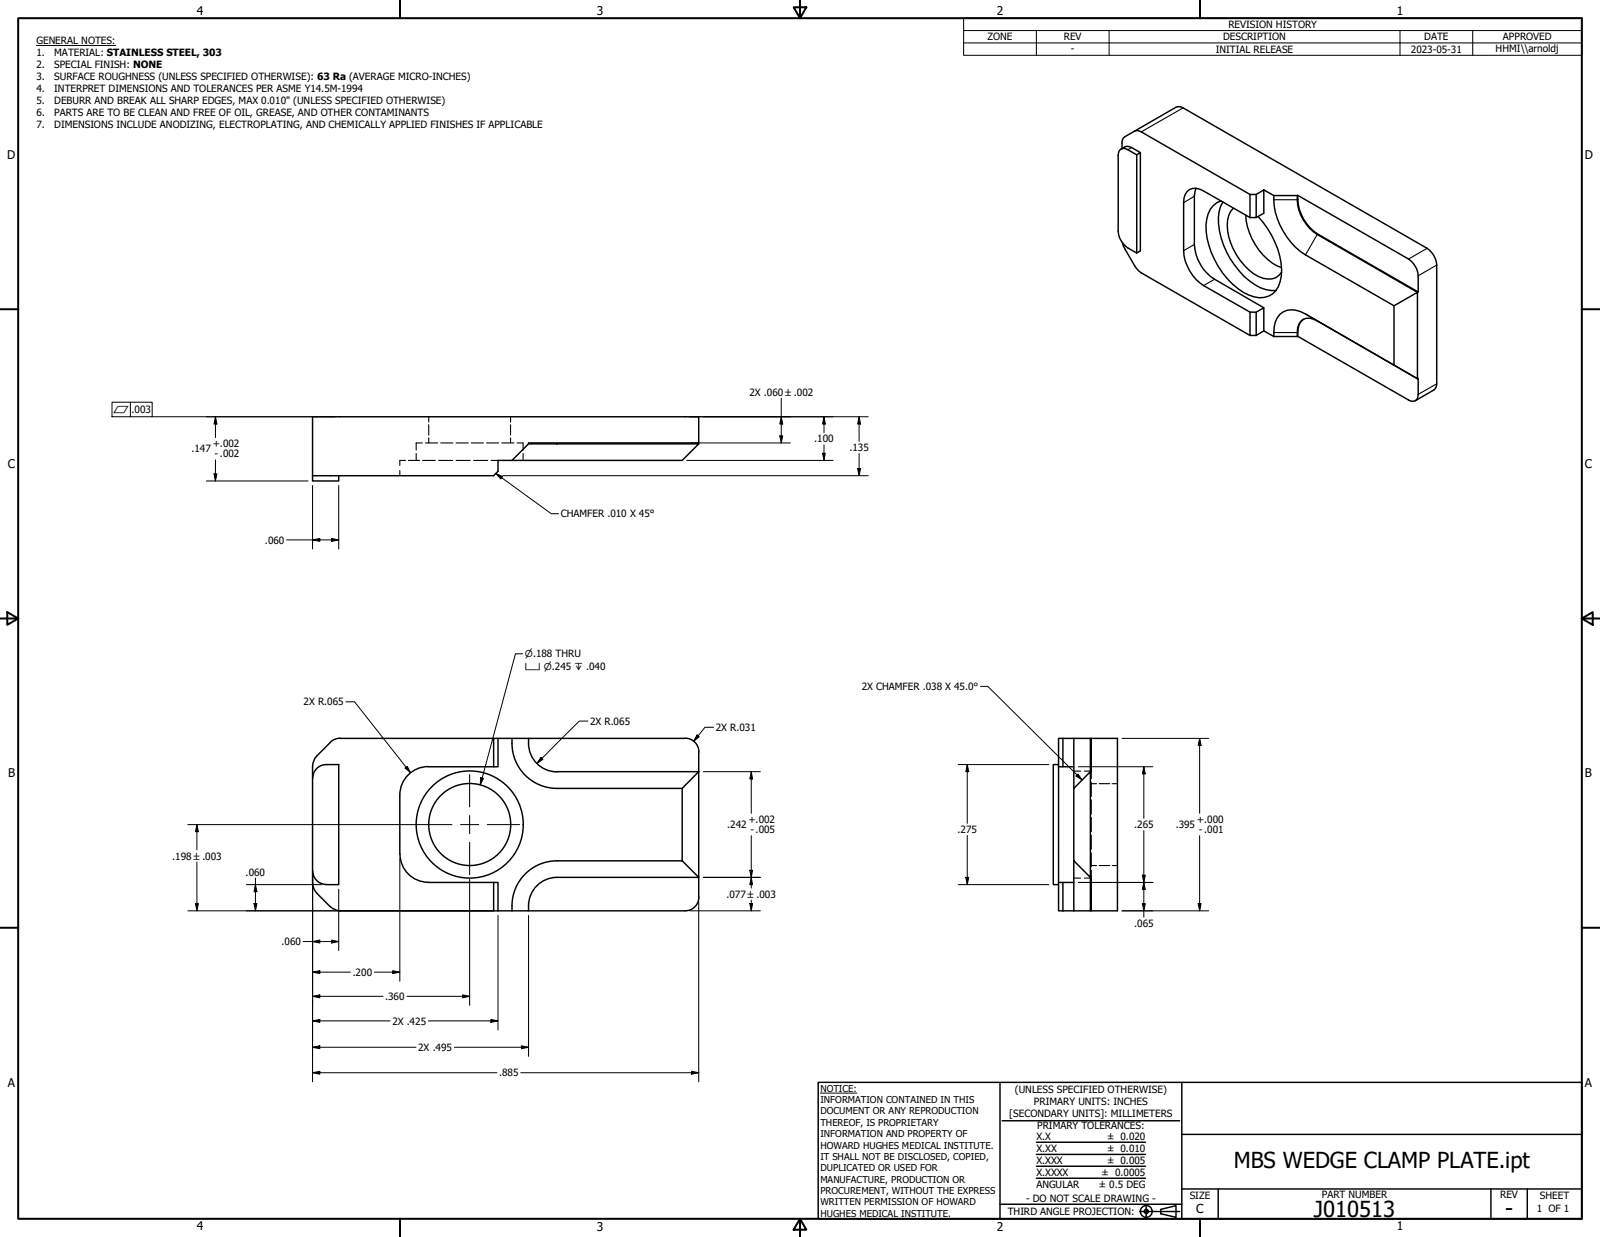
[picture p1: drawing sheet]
<svg xmlns="http://www.w3.org/2000/svg" width="559mm" height="432mm" viewBox="0 0 559 432" stroke-linecap="round" stroke-linejoin="round" font-family="sans-serif">
<!-- layer: Hidden (ANSI) -->
<g fill="none" stroke="#000" stroke-width=".38">
<path d="M145.4 158.3v2.4M147.5 154.6h-2.1v2.5M148.6 154.6h4.2M149.7 145.5v1.8M149.7 148.3v3.6M149.7 152.8v1.8M153.9 154.6h4.3M159.3 154.6h4.2M164.6 154.6h4.2M169.9 154.6h4.3M175.3 154.6h4.2M178.3 145.5v1.8"/>
<path d="M178.3 148.3v3.6M178.3 152.8v1.8M180.6 154.6h2.1v2.5M182.7 158.3v2.4M139.6 164.3v1.8M141.6 160.7h-2v1.8M142.6 160.7h4M147.6 160.7h4.4M153.2 160.7h4.9M159.3 160.7h4.9M165.4 160.7h4.9M171.5 160.7h2.4"/>
<path d="M375 269.2h2.4M378.7 269.2h2.4M381.1 269.4v2.4M381.1 273v5M381.1 279.2v5M381.1 273.6h1.9M383.9 273.6h3.6M388.4 273.6h1.9M381.1 285.4v4.9M381.1 291.5v4.9M381.1 297.7v4.9M375 306.5h2.4"/>
<path d="M378.7 306.5h2.4M381.1 303.8v2.5M381.1 302.1h1.9M383.9 302.1h3.6M388.4 302.1h1.9"/>
</g>
<!-- layer: Visible (ANSI) -->
<g fill="none" stroke="#000" stroke-width=".51">
<path d="M391.5 52a2.87 2.87 0 0 1 3.7-.5l3.1 1.8v34.3l-1.3 .7M391.9 51.9v-2.9l.9-1.2 18-10.4 1.5-.1 86.1 49.4a7.8 7.8 0 0 1 3.4 5.8l-.2 42.4-.8 1.2-6.5 3.8M396.2 45.8l1.6-.1 .8 .3 38 21.9M398.3 53.3l-1.3 .7-3.1-1.7a2.05 2.05 0 0 0-2.4-.3 2.05 2.05 0 0 0-1 2.2v26.5a7.8 7.8 0 0 0 3.4 5.9l3.1 1.7v-34.3M417.7 65.7l-.6 2.8v16.8a15.6 15.6 0 0 0 7.1 12.2l17.2 9.9v8.1M426.4 70.1a8.4 8.4 0 0 0-5.2 8.4 28.4 28.4 0 0 0 14.9 24.5 7.5 7.5 0 0 0 10.4-3 17.7 17.7 0 0 0-.2-13 32.7 32.7 0 0 0-6.9-11.4M427.1 70.5a15.5 15.5 0 0 0-.6 12.5 30 30 0 0 0 11.8 16.4 11.8 11.8 0 0 0 7.3 2M430.8 72.6a10.1 10.1 0 0 0-1.7 10.1 22.2 22.2 0 0 0 10.4 13.8 5.9 5.9 0 0 0 8.1-1.4M435.1 75.1a22.1 22.1 0 0 0 10.9 17.7l1.5 .6M436.6 75.9l-16.2-9.2a4.3 4.3 0 0 0-5-.5 4.3 4.3 0 0 0-2 4.5v16.8a15.5 15.5 0 0 0 7 12.2l16.2 9.3M438.7 67.9h-2.1v8M438.7 67.9v8h-2.1"/>
<path d="M441.4 66.3l3.5 2M441.4 66.3v8.1l-2.7 1.5M441.4 66.3l-2.7 1.6M444.9 68.3a24.3 24.3 0 0 0 11 20.7l31 17.7M444.9 68.3h8.2M453.1 68.3l.2-.1a15.5 15.5 0 0 0 6.9 13.5l35.1 20.2-.3 .1-34.9-20.1a15.3 15.3 0 0 1-7-13.6zM453.3 68.2l38.6 22.2a7.8 7.8 0 0 1 3.4 5.9v5.6M392 84.7l.8 2.1 3.4 5.9 .7 1 1.7 1.5 38 21.9M436.6 109v8.1h2.1M436.6 109h2.1v8.1M441.4 115.5l3.5 2M441.4 115.5l-2.7 1.6"/>
<path d="M441.4 107.4l-2.7 1.6M453.3 117.4l38.6 22.2a2.05 2.05 0 0 0 2.4 .3 2.05 2.05 0 0 0 1-2.2v-5.6l-.3 .1-39.1-22.6a6.9 6.9 0 0 0-9.8 1.3 11.9 11.9 0 0 0-1.2 6.6M455.2 111.4a5.1 5.1 0 0 0-1.9 4.6v1.4l-.2 .1M460.1 112a4.1 4.1 0 0 0-6.9 2.6l-.1 2.9h-8.2M486.9 106.7l8.1-4.7v30.2l-8.1-4.8zM184.6 154.9v-.3h59.4v-9.1h-134.8v20.6M244 154.6v.3M109.2 166.1v1.8h9.1v-1.8M178.8 160.7l5.8-5.8h59.4l-5.7 5.8zM178.8 160.7h-4.9v3.8l-1.5 1.6h-63.2M115.4 259.1l-4.8 4.9M118.7 257.7h53.7"/>
<path d="M118.8 257.7l-1.9 .3-1.5 1.1M173.9 257.7h-1.5v10M173.9 257.7v10h-1.5M173.9 257.7h4.9M178.8 257.7a15.9 15.9 0 0 0 15.7 17.5h43.8M178.8 257.7h5.8a10.1 10.1 0 0 0 9.9 11.7M184.6 257.7h54.7M239.3 257.7a4.8 4.8 0 0 1 4.8 4.8M371.2 257.7h-1.5v10M371.2 257.7v10h-1.5M371.2 257.7h3.8M375 257.7v17.5"/>
<path d="M375 257.7h5.8v11.7h.3v-11.7h9.2v60.2h-9.2v-11.6h-.3v11.6h-5.8M380.8 257.7h.3M109.2 267.3v41.1M109.2 271.6a4.7 4.7 0 0 1 4.8-4.7h4.3v41.9h-4.4M110.6 264l-1 1.5-.4 1.8M172.4 267.7l-22.8-.1a9.9 9.9 0 0 0-10 9.9v20.6M244 269.4v36.9l-5.7-5.8v-25.3zM244 262.5v6.9h-49.5M369.7 267.7v40.3M369.7 266.9h-1.8v41.9h1.8M371.2 267.7h3.8M380.8 269.4v36.9l-5.8-5.8v-25.3z"/>
<path d="M139.7 298.1a9.9 9.9 0 0 0 9.9 9.9M109.2 308.3l.4 1.8 1 1.6M109.2 304a4.7 4.7 0 0 0 4.7 4.7M110.6 311.7l4.8 4.8M115.4 316.5l1.6 1 1.8 .4h53.6M149.5 308h22.9M172.4 308v9.9h1.5M172.4 308h1.5v9.9M173.9 317.9h4.9M184.6 317.9h54.7M238.3 300.5h-43.8a15.9 15.9 0 0 0-15.7 17.4M244 313.2v-6.9h-49.5a10.1 10.1 0 0 0-9.9 11.6h-5.8"/>
<path d="M244.1 313.2a4.8 4.8 0 0 1-4.8 4.7M369.7 308v9.9h1.5M369.7 308h1.5v9.9M371.2 317.9h3.8M371.2 308h3.8M375 300.5v17.4M380.8 317.9h.3"/>
<circle cx="164.1" cy="287.8" r="18.7"/>
<circle cx="164.1" cy="287.8" r="14.3"/>
</g>
<!-- layer: Visible Narrow (ANSI) -->
<path d="M413.2 37.7l-14.6 8.3M395.2 51.5l-1.3 .8M417.1 68.5l-3.7 2.2M453.3 69.6l-8.4 .1M417.1 85.3l-3.7 2.2M424.2 97.5l-3.8 2.2M460.2 81.7l-4.3 7.3M498.4 86.7l-6.5 3.7M501.8 92.5l-6.5 3.8M453.3 116l-8.4 .1M455.9 109.6l4.2 2.4M501.8 134l-6.5 3.7" fill="none" stroke="#000" stroke-width=".38"/>
<!-- layer: Border (ANSI) -->
<g fill="none" stroke="#000" stroke-width=".7">
<path d="M6.3 6.3h546.1v419.1h-546.1zM139.7 0v6.3M277.2 2.5h4.4l-2.2 3.8zM279.4 0v6.3M419.1 0v6.3M0 107.9h6.3M552.4 107.9h6.4M0 215.9h6.3M2.5 213.7l3.8 2.2-3.8 2.2zM552.4 215.9l3.9-2.2v4.4zM552.4 215.9h6.4M0 323.8h6.3"/>
<path d="M552.4 323.8h6.4M139.7 425.4v6.4M279.4 425.4l2.2 3.9h-4.4zM279.4 425.4v6.4M419.1 425.4v6.4"/>
</g>
<!-- layer: Title (ANSI) -->
<g fill="none" stroke="#000" stroke-width=".51">
<path d="M285.8 377.8h266.6v47.6h-266.6zM349.2 377.8v47.6M412.7 377.8v47.6M350 391.2h62M361.9 398.7h38.1M412.7 396h139.7M361.9 411.3h38.1M361.9 407.1h38.1M361.9 403h38.1M412.7 415h139.7M425.4 415v10.4M520.7 415v10.4"/>
<path d="M533.4 415v10.4M349.2 420.4h63.5M398 422.9h14M400.3 420.6v4.6M405.4 422.1l5.3-1.2v4l-5.3-1.2z"/>
<circle cx="400.3" cy="422.9" r="2.06"/>
<circle cx="400.3" cy="422.9" r=".73"/>
</g>
<path d="M286.5 381.6h12.8" fill="none" stroke="#000" stroke-width=".35"/>
<!-- layer: Symbol (ANSI) -->
<g fill="none" stroke="#000" stroke-width=".35">
<path d="M12.7 15.9h27.7M336.5 10.7v-4.4h215.9v4.4M336.5 15h215.9M361.9 10.7v8.6M387.3 10.7v8.6M488.9 10.7v8.6M514.3 10.7v8.6M552.4 10.7h-215.9v4.3M552.4 10.7v8.6h-215.9v-4.3M39.1 140.4h14v5.1h-14zM45.5 140.4v5.1M53.1 145.5h64.1"/>
<path d="M173.2 165.3l2.3 1.1-.6 .8zM173.2 165.3l19.3 14h2.6M182.5 228.2h-2.5l-12.3 45.8M342.5 239.6h2.5l33 32.7M167.9 271.5l.9 .2-1.1 2.3zM376.5 270.2l1.5 2.1-2.2-1.4z"/>
</g>
<!-- layer: Center Mark (ANSI) -->
<path d="M164 270.4v11.3M146.6 287.8h11.3M160.8 287.8h6.4M164 284.7v6.3M164 294v11.3M170.2 287.8h11.3" fill="none" stroke="#000" stroke-width=".35"/>
<!-- layer: Symbol (ANSI) -->
<g fill="#000">
<path d="M173.2 165.3l2.3 1.1-.6 .8z" fill-rule="evenodd"/>
<path d="M167.9 271.5l.9 .2-1.1 2.3z" fill-rule="evenodd"/>
<path d="M376.5 270.2l1.5 2.1-2.2-1.4z" fill-rule="evenodd"/>
</g>
<!-- layer: Dimension (ANSI) -->
<g fill="none" stroke="#000" stroke-width=".35">
<path d="M272.9 139v15.6M72.1 145.5h36.9M75.2 145.5l.6 2.5h-1.1zM75.2 145.5v7.2M240.9 145.5h62.3M240.9 154.6h35.1M272.4 152.1h1l-.5 2.5zM272.9 145.5l.5 2.5h-1zM287.3 158.2h.9l-.4 2.5zM287.8 145.5l.4 2.5h-.9zM287.8 145.5v5.5M287.8 155.3v5.4"/>
<path d="M300 145.5l.5 2.5h-1zM300 145.5v8.6M300 158.3v7.8M72.1 167.9h35.5M74.7 165.4h1.1l-.6 2.5zM75.2 160.5v7.4M109.2 169.5v22.1M118.3 169.5v22.1M175.6 166.1h127.6M239.8 160.7h51.2M299.5 163.6h1l-.5 2.5zM100.1 188.5h18.2"/>
<path d="M109.2 188.5l2.5-.5v1zM115.8 188l2.5 .5-2.5 .5zM120.8 245h3l19.6 24.7M205.3 251.7h-3l-14.8 14.8M243.5 256.5l.7 .7-1.9 1.6zM249.2 253.9h-3l-3.9 4.9M391.9 257.7h30.2M419 257.7l.5 2.5h-1zM419 257.7v26.2M141.5 268.1l.7-.6 1.2 2.2zM188.9 264.4l.7 .6-2.1 1.5zM245.6 269.4h20"/>
<path d="M262.4 269.4l.4 2.5h-.9zM262.4 269.4v14.5M334.6 266.9h31.7M337.8 266.9l.5 2.5h-1zM337.8 266.9v20.5M376.6 267.7h26.1M399.5 267.7l.5 2.4h-1zM399.5 267.7v18M65.6 287.8h81M68.8 287.8l.5 2.5h-1zM68.8 287.8v8.9M139.6 299.7v42.8"/>
<path d="M262.4 291.7v18.3M337.8 291.6v17.2M399.5 289.9v30.3M419 291.7v26.2M65.6 317.9h106.7M68.3 315.4h1l-.5 2.5zM68.8 300.9v17M86 308.8h26.3M88.7 315.4h1l-.5 2.5zM89.2 308.8l.5 2.5h-1zM89.2 306.5v11.4M109.2 305.6v72"/>
<path d="M118.3 310.4v21.5M164 306.9v44.1M173.9 319.5v40M184.6 319.5v49.2M240.9 317.9h24.7M244 314.8v62.8M245.6 306.3h20M261.9 315.4h.9l-.4 2.5zM261.9 303.8h.9l-.4 2.5zM262.4 306.3l.4 2.5h-.9zM262.4 314.2v3.7M334.6 308.8h31.7"/>
<path d="M337.3 306.3h1l-.5 2.5zM376.6 308h26.1M391.9 317.9h30.2M399 315.4h1l-.5 2.5zM399 305.5h1l-.5 2.5zM399.5 308l.5 2.5h-1zM418.5 315.4h1l-.5 2.5zM105.9 328.7h12.4M109.2 328.7l2.5-.5v1zM109.2 339.3l2.5-.5v1.1zM109.2 339.3h13.2M115.8 328.2l2.5 .5-2.5 .5z"/>
<path d="M130.7 339.3h8.9M137.2 338.8l2.4 .5-2.4 .6zM109.2 347.8l2.5-.5v1zM109.2 356.4l2.5-.5v1zM109.2 347.8h24.5M109.2 356.4h27M142.1 347.8h21.9M149.6 356.4h24.3M161.5 347.3l2.5 .5-2.5 .5zM171.4 355.9l2.5 .5-2.5 .5zM109.2 365.6l2.5-.5v1zM109.2 374.5l2.5-.5v1z"/>
<path d="M109.2 365.6h36.1M109.2 374.5h64.3M158.7 365.6h25.9M181.9 374.5h62.1M182.1 365.1l2.5 .5-2.5 .5zM241.6 374l2.4 .5-2.4 .5z"/>
</g>
<g fill="#000">
<path d="M75.2 145.5l.6 2.5h-1.1z" fill-rule="evenodd"/>
<path d="M272.4 152.1h1l-.5 2.5z" fill-rule="evenodd"/>
<path d="M272.9 145.5l.5 2.5h-1z" fill-rule="evenodd"/>
<path d="M287.3 158.2h.9l-.4 2.5z" fill-rule="evenodd"/>
<path d="M287.8 145.5l.4 2.5h-.9z" fill-rule="evenodd"/>
<path d="M300 145.5l.5 2.5h-1z" fill-rule="evenodd"/>
<path d="M74.7 165.4h1.1l-.6 2.5z" fill-rule="evenodd"/>
<path d="M299.5 163.6h1l-.5 2.5z" fill-rule="evenodd"/>
<path d="M109.2 188.5l2.5-.5v1z" fill-rule="evenodd"/>
<path d="M115.8 188l2.5 .5-2.5 .5z" fill-rule="evenodd"/>
<path d="M243.5 256.5l.7 .7-1.9 1.6z" fill-rule="evenodd"/>
<path d="M141.5 268.1l.7-.6 1.2 2.2z" fill-rule="evenodd"/>
<path d="M188.9 264.4l.7 .6-2.1 1.5z" fill-rule="evenodd"/>
<path d="M262.4 269.4l.4 2.5h-.9z" fill-rule="evenodd"/>
<path d="M337.8 266.9l.5 2.5h-1z" fill-rule="evenodd"/>
<path d="M399.5 267.7l.5 2.4h-1z" fill-rule="evenodd"/>
<path d="M419 257.7l.5 2.5h-1z" fill-rule="evenodd"/>
<path d="M68.8 287.8l.5 2.5h-1z" fill-rule="evenodd"/>
<path d="M68.3 315.4h1l-.5 2.5z" fill-rule="evenodd"/>
<path d="M88.7 315.4h1l-.5 2.5z" fill-rule="evenodd"/>
<path d="M89.2 308.8l.5 2.5h-1z" fill-rule="evenodd"/>
<path d="M261.9 315.4h.9l-.4 2.5z" fill-rule="evenodd"/>
<path d="M261.9 303.8h.9l-.4 2.5z" fill-rule="evenodd"/>
<path d="M262.4 306.3l.4 2.5h-.9z" fill-rule="evenodd"/>
<path d="M337.3 306.3h1l-.5 2.5z" fill-rule="evenodd"/>
<path d="M399 315.4h1l-.5 2.5z" fill-rule="evenodd"/>
<path d="M399 305.5h1l-.5 2.5z" fill-rule="evenodd"/>
<path d="M399.5 308l.5 2.5h-1z" fill-rule="evenodd"/>
<path d="M418.5 315.4h1l-.5 2.5z" fill-rule="evenodd"/>
<path d="M109.2 328.7l2.5-.5v1z" fill-rule="evenodd"/>
<path d="M109.2 339.3l2.5-.5v1.1z" fill-rule="evenodd"/>
<path d="M115.8 328.2l2.5 .5-2.5 .5z" fill-rule="evenodd"/>
<path d="M137.2 338.8l2.4 .5-2.4 .6z" fill-rule="evenodd"/>
<path d="M109.2 347.8l2.5-.5v1z" fill-rule="evenodd"/>
<path d="M109.2 356.4l2.5-.5v1z" fill-rule="evenodd"/>
<path d="M161.5 347.3l2.5 .5-2.5 .5z" fill-rule="evenodd"/>
<path d="M171.4 355.9l2.5 .5-2.5 .5z" fill-rule="evenodd"/>
<path d="M109.2 365.6l2.5-.5v1z" fill-rule="evenodd"/>
<path d="M109.2 374.5l2.5-.5v1z" fill-rule="evenodd"/>
<path d="M182.1 365.1l2.5 .5-2.5 .5z" fill-rule="evenodd"/>
<path d="M241.6 374l2.4 .5-2.4 .5z" fill-rule="evenodd"/>
</g>
<g font-size="7.7">
<text x="430.9" y="407.6">MBS WEDGE CLAMP PLATE.ipt</text>
<text x="458.9" y="424.8">J010513</text>
<text x="525.7" y="424.4">-</text>
</g>
<text font-size="4.3" x="417.8" y="423.5">C</text>
<g font-size="4.2">
<text x="68.7" y="5.3">4</text>
<text x="208.4" y="5.3">3</text>
<text x="348.1" y="5.3">2</text>
<text x="487.8" y="5.3">1</text>
<text x="2.5" y="55.5">D</text>
<text x="553.5" y="55.5">D</text>
<text x="2.8" y="163.4">C</text>
<text x="553.5" y="163.4">C</text>
<text x="2.9" y="271.4">B</text>
<text x="553.5" y="271.4">B</text>
<text x="2.8" y="379.3">A</text>
<text x="553.5" y="379.3">A</text>
<text x="68.7" y="429.5">4</text>
<text x="208.4" y="429.6">3</text>
<text x="348.1" y="429.6">2</text>
<text x="487.8" y="429.5">1</text>
</g>
<g font-size="3.5">
<text x="429" y="9.8">REVISION HISTORY</text>
<text x="12.7" y="15.3">GENERAL NOTES:</text>
<text x="344.9" y="14.1">ZONE</text>
<text x="371.5" y="14.1">REV</text>
<text x="427.2" y="14.1">DESCRIPTION</text>
<text x="497.4" y="14.1">DATE</text>
<text x="524.9" y="14.1">APPROVED</text>
<text x="12.7" y="19.5">1.</text>
<text x="12.7" y="23.7">2.</text>
<text x="18.9" y="19.5">MATERIAL: STAINLESS STEEL, 303</text>
<text x="18.9" y="23.7">SPECIAL FINISH: NONE</text>
<text x="374" y="18.3">-</text>
<text x="424.6" y="18.4">INITIAL RELEASE</text>
<text x="492.8" y="18.4">2023-05-31</text>
<text x="522.4" y="18.1">HHMI\\arnoldj</text>
<text x="12.7" y="27.8">3.</text>
<text x="18.9" y="27.8">SURFACE ROUGHNESS (UNLESS SPECIFIED OTHERWISE): 63 Ra (AVERAGE MICRO-INCHES)</text>
<text x="12.7" y="32">4.</text>
<text x="18.9" y="32">INTERPRET DIMENSIONS AND TOLERANCES PER ASME Y14.5M-1994</text>
<text x="12.7" y="36.2">5.</text>
<text x="12.7" y="40.4">6.</text>
<text x="18.9" y="36.2">DEBURR AND BREAK ALL SHARP EDGES, MAX 0.010&quot; (UNLESS SPECIFIED OTHERWISE)</text>
<text x="18.9" y="40.4">PARTS ARE TO BE CLEAN AND FREE OF OIL, GREASE, AND OTHER CONTAMINANTS</text>
<text x="12.7" y="44.6">7.</text>
<text x="18.9" y="44.6">DIMENSIONS INCLUDE ANODIZING, ELECTROPLATING, AND CHEMICALLY APPLIED FINISHES IF APPLICABLE</text>
<text x="261.7" y="138.2">2X .060 ±.002</text>
<text x="46" y="144.2">.003</text>
<text x="74.3" y="156">+.002</text>
<text x="284.4" y="154.4">.100</text>
<text x="66.9" y="157.9">.147</text>
<text x="74.9" y="159.5">- .002</text>
<text x="296.7" y="157.4">.135</text>
<text x="195.8" y="180.6">CHAMFER .010 X 45°</text>
<text x="92.5" y="189.7">.060</text>
<text x="301" y="240.9">2X CHAMFER .038 X 45.0°</text>
<text x="106" y="246.3">2X R.065</text>
<text x="206.1" y="253">2X R.065</text>
<text x="250" y="255.1">2X R.031</text>
<text x="261.4" y="287.1">+.002</text>
<text x="418" y="287.1">+.000</text>
<text x="254" y="289.2">.242</text>
<text x="262.1" y="290.7">-.005</text>
<text x="334.4" y="290.8">.275</text>
<text x="396.1" y="289.1">.265</text>
<text x="410.7" y="289.1">.395</text>
<text x="418.7" y="290.7">- .001</text>
<text x="60.1" y="300.1">.198 ±.003</text>
<text x="85.8" y="305.7">.060</text>
<text x="253.7" y="313.4">.077 ±.003</text>
<text x="396.1" y="323.6">.065</text>
<text x="98.3" y="329.9">.060</text>
<text x="123.2" y="340.6">.200</text>
<text x="134.5" y="349.1">.360</text>
<text x="137" y="357.6">2X .425</text>
<text x="146" y="366.8">2X .495</text>
<text x="174.3" y="375.7">.885</text>
<text x="354.5" y="381.6">(UNLESS SPECIFIED OTHERWISE)</text>
<text x="352.5" y="390">[SECONDARY UNITS]: MILLIMETERS</text>
<text x="361.1" y="385.8">PRIMARY UNITS: INCHES</text>
<text x="362.3" y="394.1">PRIMARY TOLERANCES:</text>
<text x="361.9" y="397.9">X.X</text>
<text x="386.7" y="398">± 0.020</text>
<text x="361.9" y="402.1">X.XX</text>
<text x="361.9" y="406.3">X.XXX</text>
<text x="386.7" y="402.1">± 0.010</text>
<text x="386.7" y="406.3">± 0.005</text>
<text x="361.9" y="410.5">X.XXXX</text>
<text x="384.7" y="410.5">± 0.0005</text>
<text x="358.4" y="419.7">- DO NOT SCALE DRAWING -</text>
<text x="361.9" y="414.6">ANGULAR</text>
<text x="383.8" y="414.7">± 0.5 DEG</text>
<text x="415.5" y="418.4">SIZE</text>
<text x="461.6" y="418.3">PART NUMBER</text>
<text x="523.9" y="418.3">REV</text>
<text x="537.8" y="418.4">SHEET</text>
<text x="352" y="424.2">THIRD ANGLE PROJECTION:</text>
<text x="536.7" y="423.2">1 OF 1</text>
</g>
<g font-size="3.3">
<text x="39.6" y="144.2">⏥</text>
<text x="183.3" y="229.5">⌀.188 THRU</text>
<text x="183.3" y="233.9">⌴ ⌀.245 ↧ .040</text>
<text x="286.5" y="381.1">NOTICE:</text>
<text x="286.5" y="385">INFORMATION CONTAINED IN THIS</text>
<text x="286.5" y="389">DOCUMENT OR ANY REPRODUCTION</text>
<text x="286.5" y="392.9">THEREOF, IS PROPRIETARY</text>
<text x="286.5" y="396.9">INFORMATION AND PROPERTY OF</text>
<text x="286.5" y="400.9">HOWARD HUGHES MEDICAL INSTITUTE.</text>
<text x="286.5" y="404.9">IT SHALL NOT BE DISCLOSED, COPIED,</text>
<text x="286.5" y="408.9">DUPLICATED OR USED FOR</text>
<text x="286.5" y="412.8">MANUFACTURE, PRODUCTION OR</text>
<text x="286.5" y="416.8">PROCUREMENT, WITHOUT THE EXPRESS</text>
<text x="286.5" y="420.8">WRITTEN PERMISSION OF HOWARD</text>
<text x="286.5" y="424.8">HUGHES MEDICAL INSTITUTE.</text>
</g>
</svg>
